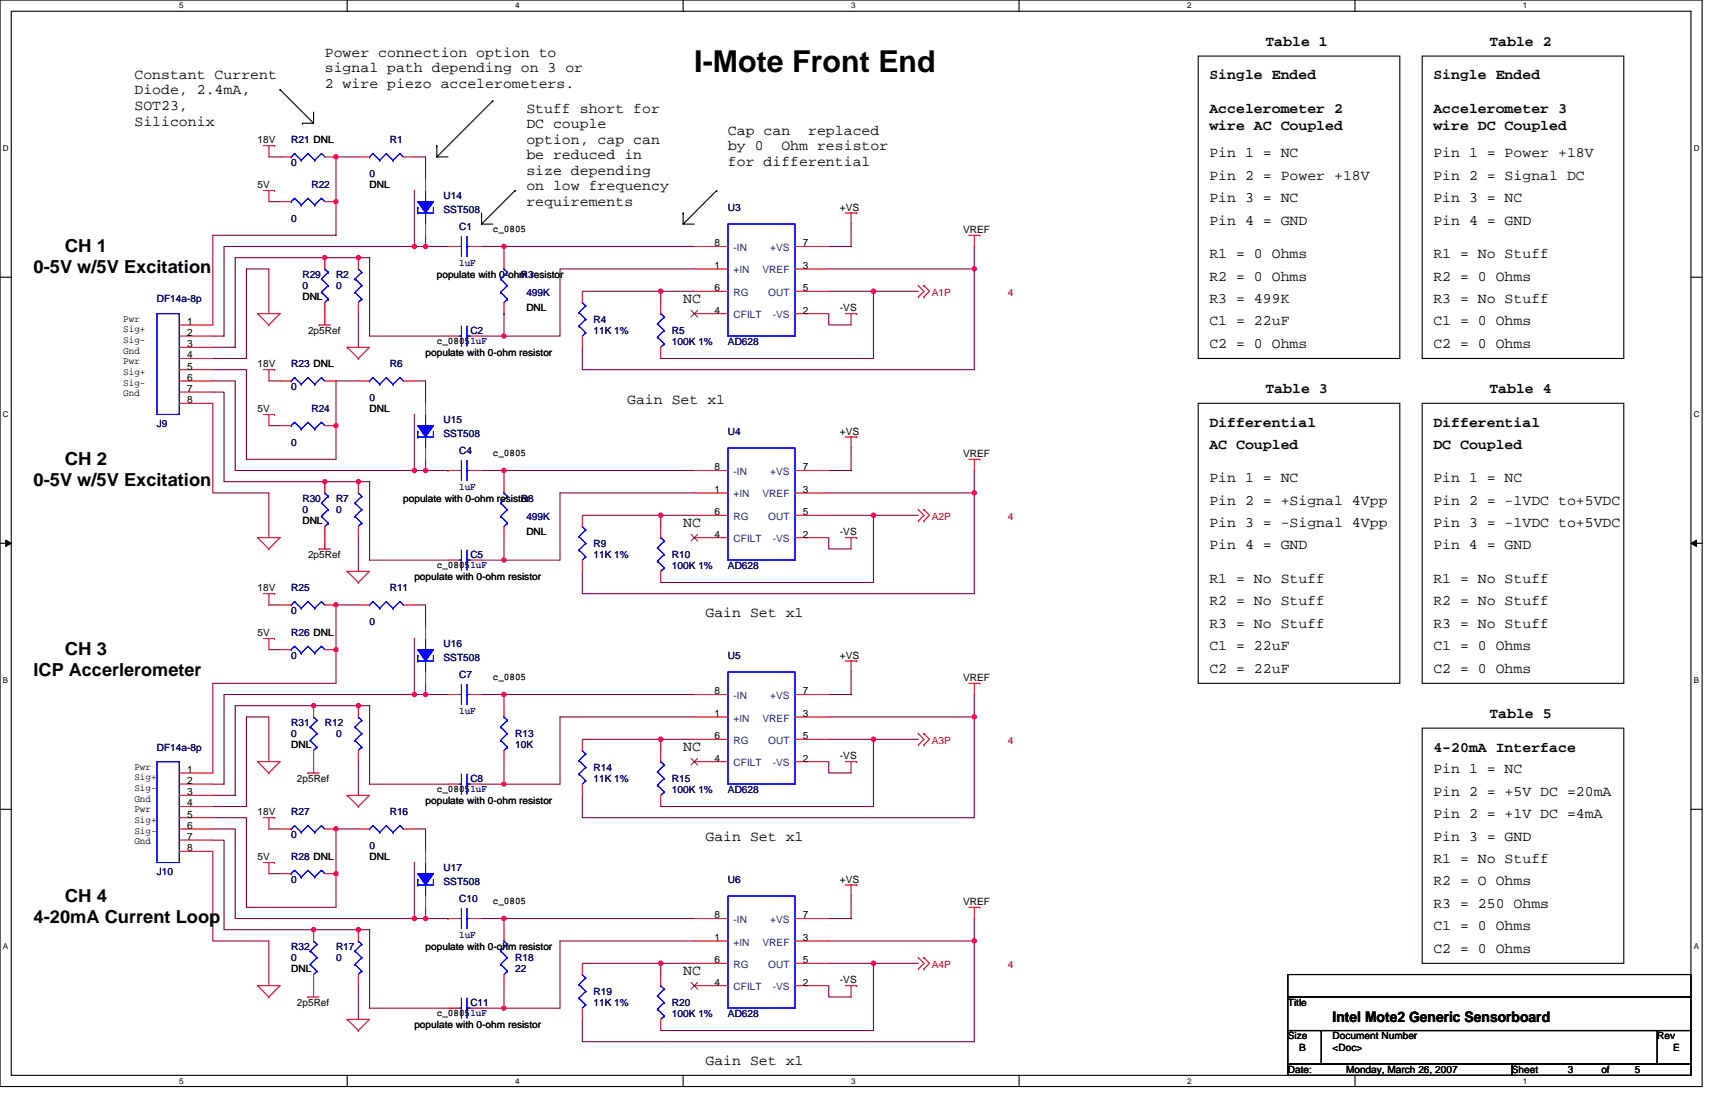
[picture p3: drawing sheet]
<svg xmlns="http://www.w3.org/2000/svg" width="432mm" height="279mm" viewBox="0 0 432 279" stroke-linecap="round" stroke-linejoin="round" font-family="sans-serif">
<path d="M0 0h428.6v273.5h-428.6zM2.8 2.8h422.9v267.9h-422.9z" fill="none" stroke="#000" stroke-width=".28"/>
<g fill="#fff">
<path d="M45.1 .3h1.1v2.3h-1.1z"/>
<path d="M45.1 271h1.1v2.2h-1.1z"/>
</g>
<path d="M87.4 0v2.8M87.4 270.7v2.8" fill="none" stroke="#000" stroke-width=".28"/>
<g fill="#fff">
<path d="M129.7 .3h1.1v2.3h-1.1z"/>
<path d="M129.7 271h1.1v2.2h-1.1z"/>
</g>
<path d="M172 0v2.8M172 270.7v2.8" fill="none" stroke="#000" stroke-width=".28"/>
<g fill="#fff">
<path d="M214.3 .3h1.1v2.3h-1.1z"/>
<path d="M214.3 271h1.1v2.2h-1.1z"/>
</g>
<path d="M256.6 0v2.8M256.6 270.7v2.8" fill="none" stroke="#000" stroke-width=".28"/>
<g fill="#fff">
<path d="M298.9 .3h1.1v2.3h-1.1z"/>
<path d="M298.9 271h1.1v2.2h-1.1z"/>
</g>
<path d="M341.2 0v2.8M341.2 270.7v2.8" fill="none" stroke="#000" stroke-width=".28"/>
<g fill="#fff">
<path d="M383.5 .3h1.1v2.3h-1.1z"/>
<path d="M383.5 271h1.1v2.2h-1.1z"/>
<path d="M.7 36.3h1.5v2.3h-1.5z"/>
<path d="M426.5 36.3h1.4v2.3h-1.4z"/>
<path d="M.7 103.3h1.5v2.2h-1.5z"/>
<path d="M426.5 103.3h1.4v2.2h-1.4z"/>
</g>
<path d="M0 69.8h2.8M425.7 69.8h2.9" fill="none" stroke="#000" stroke-width=".28"/>
<g fill="#fff">
<path d="M.7 170.2h1.4v2.3h-1.4z"/>
<path d="M426.5 170.2h1.3v2.3h-1.3z"/>
</g>
<path d="M0 136.8h2.8M425.7 136.8h2.9" fill="none" stroke="#000" stroke-width=".28"/>
<path d="M1.4 135.9l1.4 .9-1.4 .8zM425.7 136.8l1.4-.9v1.7z" fill="#000" stroke="#000" stroke-width=".25"/>
<g fill="#fff">
<path d="M.7 237.2h1.4v2.2h-1.4z"/>
<path d="M426.4 237.2h1.4v2.2h-1.4z"/>
</g>
<g fill="none" stroke="#000" stroke-width=".28">
<path d="M301.7 14.1h50.7v76.1h-50.7zM358.1 14.1h50.7v76.1h-50.7zM70.5 22.6h.1M70.5 22.6l8.5 8.4M76.1 31h.1M76.1 31h2.9M79 28.2v2.8M110 39.5h2.8M110 36.7h.1M110 36.7v2.8M124.1 25.4h.1M124.1 25.4l-14.1 14.1"/>
<path d="M121.2 56.4h2.9M121.2 53.6v2.8M129.7 47.9h.1M129.7 47.9l-8.5 8.5M172 56.4h2.8M172 53.6h.1M172 53.6v2.8M180.5 47.9h.1M180.5 47.9l-8.5 8.5M301.7 101.5h50.7v70.5h-50.7zM358.1 101.5h50.7v70.5h-50.7zM358.1 183.3h50.7v59.2h-50.7z"/>
<path d="M0 203.7h2.8M425.7 203.7h2.9M324.3 245.3h101.4v5.7h-101.4zM324.3 251h101.4v8.4h-101.4zM324.3 259.4h8.4v8.5h-8.4zM332.7 259.4h84.6v8.5h-84.6zM417.3 259.4h8.4v8.5h-8.4zM324.3 267.9h56.3v2.8h-56.3zM380.6 267.9h45.1v2.8h-45.1z"/>
</g>
<g fill="none" stroke="#800040" stroke-width=".28">
<path d="M67.7 39.5h2.8M84.6 39.5h.1M84.6 39.5v11.3M84.6 39.5h5.6M104.3 39.5h2.8v5.6M67.7 50.8h2.8M84.6 50.8v8.4h-31v22.6M84.6 50.8h.1M104.3 47.9v14.1M107.1 59.2v2.8M214.3 56.4v5.6h-5.6M67.7 79v-11.3h-5.7v22.5h-8.4"/>
<path d="M81.8 64.9h.1M90.2 64.9h2.8v19.7h19.8M90.2 79v8.4M90.2 64.9h-31v22.5h-5.6M90.2 64.9h.1M104.3 62h-47.9v22.6h-2.8M104.3 62h.1M104.3 62h2.8M107.1 62h5.7M107.1 62h.1M121.2 62h5.7M126.9 62h.1"/>
<path d="M126.9 79h.1M126.9 62h47.9M126.9 62v2.9M126.9 79v5.6M146.6 73.3h19.8M166.4 73.3h.1M166.4 73.3v2.8M166.4 73.3h8.4M174.8 67.7h-33.8v16.9h-19.8M208.7 79v2.8h5.6M208.7 73.3h11.2M208.7 67.7h36.6"/>
<path d="M219.9 73.3h.1M219.9 73.3v16.9h-53.5M219.9 73.3h11.3M245.3 67.7h.1M245.3 67.7v25.3h-98.7v-5.6M245.3 62v5.7M53.6 93h8.4v22.6h22.6v-8.5M53.6 95.9h5.6v22.5h45.1M53.6 98.7h2.8v22.5h33.8M67.7 95.9h2.8M90.2 95.9h-5.6v11.2M104.3 95.9h2.8v5.6"/>
<path d="M53.6 101.5v22.6h14.1v11.2M67.7 107.1h2.8M84.6 107.1h.1M104.3 118.4h.1M104.3 118.4h2.8M104.3 104.3v14.1M107.1 115.6v2.8h5.7M112.8 118.4h.1M121.2 118.4h5.7M126.9 118.4h.1M126.9 118.4v2.8M126.9 118.4h47.9"/>
<path d="M214.3 112.8v5.6h-5.6M245.3 118.4v5.7M81.8 121.2h.1M90.2 121.2h2.8v19.8h19.8M90.2 135.3v8.5M90.2 121.2h.1M126.9 135.3v5.7M146.6 129.7h19.8M166.4 129.7h.1M166.4 129.7h8.4M166.4 129.7v2.8M174.8 124.1h-33.8v16.9h-14.1"/>
<path d="M208.7 124.1h36.6M208.7 135.3v2.9h5.6M208.7 129.7h11.2M219.9 129.7v16.9h-53.5M219.9 129.7h11.3M219.9 129.7h.1M245.3 124.1h.1M245.3 124.1v25.3h-98.7v-5.6M67.7 152.3h2.8M90.2 152.3h-5.6v11.2M104.3 152.3h2.8v5.6M121.2 141h5.7"/>
<path d="M126.9 141h.1M67.7 163.5h2.8M79 177.6h.1M84.6 163.5h.1M84.6 163.5v8.5h-31v22.6M90.2 177.6h2.8v19.8h19.8M90.2 177.6h-31v22.6h-5.6M90.2 177.6h.1M104.3 174.8h-47.9v22.6h-2.8M104.3 174.8h.1M104.3 174.8h2.8M104.3 160.7v14.1"/>
<path d="M107.1 172v2.8M107.1 174.8h5.7M107.1 174.8h.1M121.2 174.8h5.7M126.9 174.8h.1M126.9 174.8h47.9M126.9 174.8v2.8M214.3 169.2v5.6h-5.6M245.3 174.8v5.7M67.7 191.7v-11.2h-5.7v22.5h-8.4M90.2 191.7v8.5M121.2 197.4h5.7"/>
<path d="M126.9 197.4h.1M126.9 191.7v5.7M146.6 186.1h19.8M166.4 186.1h.1M166.4 186.1v2.8M166.4 186.1h8.4M174.8 180.5h-33.8v16.9h-14.1M208.7 180.5h36.6M208.7 191.7v2.9h5.6M208.7 186.1h11.2M219.9 186.1v16.9h-53.5M219.9 186.1h.1"/>
<path d="M219.9 186.1h11.3M245.3 180.5v25.3h-98.7v-5.6M245.3 180.5h.1M53.6 205.8h8.4v22.6h22.6v-8.5M53.6 214.3v22.6h14.1v11.2M53.6 208.7h5.6v22.5h45.1M53.6 211.5h2.8v22.5h22.6M67.7 208.7h2.8M67.7 219.9h2.8M84.6 219.9h.1M90.2 208.7h-5.6v11.2M104.3 208.7h2.8v5.6"/>
<path d="M104.3 217.1v14.1M79 234h.1M79 234h14M93 234v19.8h19.8M93 234h.1M104.3 231.2h.1M104.3 231.2h2.8M107.1 228.4v2.8M107.1 231.2h5.7M112.8 231.2h.1M121.2 231.2h5.7M126.9 231.2h.1"/>
<path d="M126.9 231.2h47.9M126.9 231.2v2.8M174.8 236.9h-33.8v16.9h-14.1M208.7 236.9h36.6M214.3 225.6v5.6h-5.6M245.3 236.9h.1M245.3 236.9v25.3h-98.7v-5.6M245.3 231.2v5.7M90.2 248.1v8.5M121.2 253.8h5.7M126.9 253.8h.1M126.9 248.1v5.7"/>
<path d="M146.6 242.5h19.8M166.4 242.5h.1M166.4 242.5v2.8M166.4 242.5h8.4M208.7 248.1v2.9h5.6M208.7 242.5h11.2M219.9 242.5v16.9h-53.5M219.9 242.5h.1M219.9 242.5h11.3"/>
</g>
<g fill="#f0f" stroke="#f0f" stroke-width=".28">
<circle cx="126.9" cy="62" r=".55"/>
<circle cx="84.6" cy="50.8" r=".55"/>
<circle cx="166.3" cy="73.3" r=".56"/>
<circle cx="219.9" cy="73.3" r=".56"/>
<circle cx="245.3" cy="67.7" r=".55"/>
<circle cx="126.9" cy="84.6" r=".55"/>
<circle cx="166.3" cy="129.7" r=".56"/>
<circle cx="245.3" cy="124.1" r=".55"/>
<circle cx="84.6" cy="107.1" r=".55"/>
<circle cx="219.9" cy="129.7" r=".56"/>
<circle cx="166.3" cy="186.1" r=".56"/>
<circle cx="84.6" cy="152.2" r=".55"/>
<circle cx="84.6" cy="163.5" r=".55"/>
<circle cx="126.9" cy="174.8" r=".55"/>
<circle cx="219.9" cy="186.1" r=".56"/>
<circle cx="166.3" cy="242.5" r=".56"/>
<circle cx="84.6" cy="208.6" r=".55"/>
<circle cx="84.6" cy="219.9" r=".55"/>
<circle cx="245.3" cy="236.8" r=".55"/>
<circle cx="126.9" cy="231.2" r=".55"/>
<circle cx="219.9" cy="242.5" r=".56"/>
<circle cx="84.6" cy="39.5" r=".55"/>
<circle cx="245.3" cy="180.4" r=".55"/>
<circle cx="107.1" cy="118.4" r=".55"/>
<circle cx="126.9" cy="118.4" r=".55"/>
<circle cx="126.9" cy="141" r=".55"/>
<circle cx="126.9" cy="197.4" r=".55"/>
<circle cx="126.9" cy="253.7" r=".55"/>
<circle cx="107.1" cy="231.2" r=".55"/>
<circle cx="104.3" cy="62" r=".55"/>
<circle cx="107.1" cy="62" r=".55"/>
<circle cx="104.3" cy="118.4" r=".55"/>
<circle cx="104.3" cy="174.8" r=".55"/>
<circle cx="107.1" cy="174.8" r=".55"/>
<circle cx="104.3" cy="231.2" r=".55"/>
<circle cx="90.2" cy="234" r=".55"/>
<circle cx="81.8" cy="64.9" r=".55"/>
<circle cx="78.9" cy="177.6" r=".55"/>
<circle cx="78.9" cy="234" r=".55"/>
<circle cx="90.2" cy="64.9" r=".55"/>
<circle cx="90.2" cy="121.2" r=".55"/>
<circle cx="90.2" cy="177.6" r=".55"/>
<circle cx="81.8" cy="121.2" r=".55"/>
</g>
<g fill="none" stroke="#f00" stroke-width=".28">
<path d="M66.3 36.7h2.8M67.7 36.7v2.8M69.1 36.7h.1M70.5 39.5h2.8M81.8 39.5h2.8M90.2 39.5h2.8M101.5 39.5h2.8M66.3 47.9h2.8M67.7 47.9v2.9M69.1 47.9h.1M70.5 50.8h2.8M81.8 50.8h2.8"/>
<path d="M104.3 47.9h.1M107.1 45.1v2.8M107.1 56.4v2.8M212.9 53.6h2.8M214.3 53.6v2.8M215.7 53.6h.1M243.9 59.2h2.8M245.3 59.2v2.8M246.7 59.2h.1M64.9 79h5.6l-2.8 2.8M64.9 79h.1M64.9 79l2.8 2.8"/>
<path d="M81.8 76.1v5.7M81.8 64.9v2.8M90.2 64.9v2.8M90.2 76.1v2.9M112.8 62h2.8M118.4 62h2.8M126.9 64.9v2.8M126.9 76.1v2.9M146.6 73.3v2.8M166.4 76.1v2.9M174.8 79h8.5M174.8 62h8.5"/>
<path d="M174.8 73.3h8.5M174.8 67.7h8.5M200.2 79h8.5M200.2 62h8.5M200.2 73.3h8.5M200.2 67.7h8.5M212.9 79h2.8M214.3 79v2.8M215.7 79h.1M231.2 74.7h.1M231.2 71.9h.1M231.2 71.9l1.4 1.4-1.4 1.4"/>
<path d="M232.6 74.7h.1M232.6 71.9h.1M232.6 71.9l1.4 1.4-1.4 1.4M45.1 93h8.5M45.1 81.8h8.5M45.1 95.9h8.5M45.1 84.6h8.5M45.1 87.4h8.5M45.1 90.2h8.5M45.1 98.7h8.5M66.3 93h2.8M67.7 81.8h.1"/>
<path d="M67.7 93v2.9M69.1 93h.1M70.5 95.9h2.8M80.4 81.8h.1M80.4 81.8h2.8M81.8 95.9h2.8M87.4 87.4h5.6l-2.8 2.8M87.4 87.4h.1M87.4 87.4l2.8 2.8M90.2 90.2h.1M90.2 95.9h2.8M101.5 95.9h2.8"/>
<path d="M112.8 84.6h2.8M118.4 84.6h2.8M146.6 84.6v2.8M166.4 87.4v2.8M45.1 101.5h8.5M66.3 104.3h2.8M67.7 104.3v2.8M69.1 104.3h.1M70.5 107.1h2.8M81.8 107.1h2.8M104.3 104.3h.1M107.1 101.5v2.8"/>
<path d="M107.1 112.8v2.8M112.8 118.4h2.8M118.4 118.4h2.8M174.8 118.4h8.5M200.2 118.4h8.5M212.9 110h2.8M214.3 110v2.8M215.7 110h.1M243.9 115.6h2.8M245.3 115.6v2.8M246.7 115.6h.1M64.9 135.3h5.6l-2.8 2.9"/>
<path d="M64.9 135.3h.1M64.9 135.3l2.8 2.9M67.7 138.2h.1M80.4 138.2h.1M80.4 138.2h2.8M81.8 132.5v5.7M81.8 121.2v2.9M90.2 121.2v2.9M90.2 132.5v2.8M126.9 121.2v2.9M126.9 132.5v2.8M146.6 129.7v2.8"/>
<path d="M166.4 132.5v2.8M174.8 135.3h8.5M174.8 129.7h8.5M174.8 124.1h8.5M200.2 135.3h8.5M200.2 129.7h8.5M200.2 124.1h8.5M212.9 135.3h2.8M214.3 135.3v2.9M215.7 135.3h.1M231.2 131.1h.1M231.2 128.3h.1"/>
<path d="M231.2 128.3l1.4 1.4-1.4 1.4M232.6 131.1h.1M232.6 128.3h.1M232.6 128.3l1.4 1.4-1.4 1.4M66.3 149.4h2.8M67.7 149.4v2.9M69.1 149.4h.1M70.5 152.3h2.8M81.8 152.3h2.8M87.4 143.8h5.6l-2.8 2.8M87.4 143.8h.1M87.4 143.8l2.8 2.8"/>
<path d="M90.2 146.6h.1M90.2 152.3h2.8M101.5 152.3h2.8M107.1 157.9v2.8M112.8 141h2.8M118.4 141h2.8M146.6 141v2.8M166.4 143.8v2.8M66.3 160.7h2.8M67.7 160.7v2.8M69.1 160.7h.1M70.5 163.5h2.8"/>
<path d="M79 177.6v2.9M81.8 163.5h2.8M90.2 177.6v2.9M104.3 160.7h.1M107.1 169.2v2.8M112.8 174.8h2.8M118.4 174.8h2.8M126.9 177.6v2.9M174.8 174.8h8.5M200.2 174.8h8.5M212.9 166.4h2.8M214.3 166.4v2.8"/>
<path d="M215.7 166.4h.1M243.9 172h2.8M245.3 172v2.8M246.7 172h.1M45.1 194.6h8.5M45.1 197.4h8.5M64.9 191.7h5.6l-2.8 2.9M64.9 191.7h.1M64.9 191.7l2.8 2.9M67.7 194.6h.1M77.6 194.6h.1M77.6 194.6h2.8"/>
<path d="M79 188.9v5.7M90.2 188.9v2.8M112.8 197.4h2.8M118.4 197.4h2.8M126.9 188.9v2.8M146.6 186.1v2.8M146.6 197.4v2.8M166.4 188.9v2.8M174.8 191.7h8.5M174.8 186.1h8.5M174.8 180.5h8.5M200.2 191.7h8.5"/>
<path d="M200.2 186.1h8.5M200.2 180.5h8.5M212.9 191.7h2.8M214.3 191.7v2.9M215.7 191.7h.1M231.2 187.5h.1M231.2 184.7h.1M231.2 184.7l1.4 1.4-1.4 1.4M232.6 187.5h.1M232.6 184.7h.1M232.6 184.7l1.4 1.4-1.4 1.4M45.1 205.8h8.5"/>
<path d="M45.1 200.2h8.5M45.1 203h8.5M45.1 208.7h8.5M45.1 211.5h8.5M45.1 214.3h8.5M66.3 205.8h2.8M66.3 217.1h2.8M67.7 205.8v2.9M67.7 217.1v2.8M69.1 205.8h.1M69.1 217.1h.1M70.5 208.7h2.8"/>
<path d="M70.5 219.9h2.8M81.8 208.7h2.8M81.8 219.9h2.8M87.4 200.2h5.6l-2.8 2.8M87.4 200.2h.1M87.4 200.2l2.8 2.8M90.2 203h.1M90.2 208.7h2.8M101.5 208.7h2.8M104.3 217.1h.1M107.1 214.3v2.8M166.4 200.2v2.8"/>
<path d="M79 234v2.9M90.2 234v2.9M107.1 225.6v2.8M112.8 231.2h2.8M118.4 231.2h2.8M126.9 234v2.9M174.8 231.2h8.5M174.8 236.9h8.5M200.2 231.2h8.5M200.2 236.9h8.5M212.9 222.8h2.8M214.3 222.8v2.8"/>
<path d="M215.7 222.8h.1M243.9 228.4h2.8M245.3 228.4v2.8M246.7 228.4h.1M64.9 248.1h5.6l-2.8 2.9M64.9 248.1h.1M64.9 248.1l2.8 2.9M67.7 251h.1M77.6 251h.1M77.6 251h2.8M79 245.3v5.7M87.4 256.6h5.6l-2.8 2.8"/>
<path d="M87.4 256.6h.1M87.4 256.6l2.8 2.8M90.2 259.4h.1M90.2 245.3v2.8M112.8 253.8h2.8M118.4 253.8h2.8M126.9 245.3v2.8M146.6 242.5v2.8M146.6 253.8v2.8M166.4 245.3v2.8M166.4 256.6v2.8M174.8 248.1h8.5"/>
<path d="M174.8 242.5h8.5M200.2 248.1h8.5M200.2 242.5h8.5M212.9 248.1h2.8M214.3 248.1v2.9M215.7 248.1h.1M231.2 243.9h.1M231.2 241.1h.1M231.2 241.1l1.4 1.4-1.4 1.4M232.6 243.9h.1M232.6 241.1h.1M232.6 241.1l1.4 1.4-1.4 1.4"/>
</g>
<g fill="none" stroke="#00f" stroke-width=".28">
<path d="M73.3 39.5h.1M74.2 38.7h.1M74.2 38.7l1.7 1.6M74.2 38.7l-.9 .8M77.6 38.7h.1M77.6 38.7l1.6 1.6M77.6 38.7l-1.7 1.6M80.9 38.7h.1M80.9 38.7l.9 .8M80.9 38.7l-1.7 1.6M93 39.5h.1M93.9 38.7h.1"/>
<path d="M93.9 38.7l1.7 1.6M93.9 38.7l-.9 .8M97.3 38.7h.1M97.3 38.7l1.7 1.6M97.3 38.7l-1.7 1.6M100.7 38.7h.1M100.7 38.7l.8 .8M100.7 38.7l-1.7 1.6M73.3 50.8h.1M74.2 49.9h.1M74.2 49.9l1.7 1.7M74.2 49.9l-.9 .9"/>
<path d="M75.9 40.3h.1M75.9 51.6h.1M77.6 49.9h.1M77.6 49.9l1.6 1.7M77.6 49.9l-1.7 1.7M79.2 40.3h.1M79.2 51.6h.1M80.9 49.9h.1M80.9 49.9l.9 .9M80.9 49.9l-1.7 1.7M95.6 40.3h.1M99 40.3h.1"/>
<path d="M105.2 53.6h.1M105.2 52.2h.1M105.2 52.2v1.4M107.1 47.9v2.9M107.1 53.6v2.8M109.1 52.2v1.4h-3.9M116.2 59.5v5.1M117.6 59.5v5.1M183.3 56.4h16.9v28.2h-16.9zM39.5 79h5.6v25.3h-5.6zM80.9 73.6h.1M80.9 70.2h.1"/>
<path d="M80.9 73.6l1.7 1.7M80.9 70.2l1.7 1.7M81.8 67.7h.1M81.8 67.7l.8 .8M82.6 75.3h.1M82.6 71.9h.1M82.6 68.5h.1M82.6 75.3l-.8 .8M82.6 71.9l-1.7 1.7M82.6 68.5l-1.7 1.7M89.4 73.6h.1M89.4 70.2h.1"/>
<path d="M89.4 73.6l1.7 1.7M89.4 70.2l1.7 1.7M90.2 67.7h.1M90.2 67.7l.9 .8M91.1 75.3h.1M91.1 71.9h.1M91.1 68.5h.1M91.1 75.3l-.9 .8M91.1 71.9l-1.7 1.7M91.1 68.5l-1.7 1.7M115.6 62h.6M117.6 62h.1"/>
<path d="M117.6 62h.8M126 73.6h.1M126 70.2h.1M126 73.6l1.7 1.7M126 70.2l1.7 1.7M126.9 67.7h.1M126.9 67.7l.8 .8M127.7 75.3h.1M127.7 71.9h.1M127.7 68.5h.1M127.7 75.3l-.8 .8M127.7 71.9l-1.7 1.7"/>
<path d="M127.7 68.5l-1.7 1.7M145.8 78.7h.1M145.8 78.7l1.7 1.7M146.6 76.1h.1M146.6 76.1l.9 .9M147.5 77h.1M147.5 77l-1.7 1.7M166.4 79h.1M166.4 79l.8 .8M167.2 79.8h.1M167.2 79.8l-1.7 1.7M73.3 95.9h.1"/>
<path d="M74.2 95h.1M74.2 95l1.7 1.7M74.2 95l-.9 .9M75.9 96.7h.1M77.6 95h.1M77.6 95l1.6 1.7M77.6 95l-1.7 1.7M79.2 96.7h.1M80.9 95h.1M80.9 95l.9 .9M80.9 95l-1.7 1.7M93 95.9h.1"/>
<path d="M93.9 95h.1M93.9 95l1.7 1.7M93.9 95l-.9 .9M95.6 96.7h.1M97.3 95h.1M97.3 95l1.7 1.7M97.3 95l-1.7 1.7M99 96.7h.1M100.7 95h.1M100.7 95l.8 .9M100.7 95l-1.7 1.7M115.6 84.6h.6"/>
<path d="M116.2 82.1v5M117.6 82.1v5M117.6 84.6h.1M117.6 84.6h.8M145.8 82.1h.1M145.8 82.1l1.7 1.7M147.5 83.8h.1M147.5 80.4h.1M147.5 83.8l-.9 .8M147.5 80.4l-1.7 1.7M165.5 84.9h.1M165.5 81.5h.1"/>
<path d="M165.5 84.9l1.7 1.7M165.5 81.5l1.7 1.7M167.2 86.6h.1M167.2 83.2h.1M167.2 86.6l-.8 .8M167.2 83.2l-1.7 1.7M73.3 107.1h.1M74.2 106.3h.1M74.2 106.3l1.7 1.7M74.2 106.3l-.9 .8M75.9 108h.1M77.6 106.3h.1"/>
<path d="M77.6 106.3l1.6 1.7M77.6 106.3l-1.7 1.7M79.2 108h.1M80.9 106.3h.1M80.9 106.3l.9 .8M80.9 106.3l-1.7 1.7M105.2 110h.1M105.2 108.6h.1M105.2 108.6v1.4M107.1 104.3v2.8M107.1 110v2.8M109.1 108.6v1.4h-3.9"/>
<path d="M115.6 118.4h.6M116.2 115.9v5.1M117.6 115.9v5.1M117.6 118.4h.1M117.6 118.4h.8M183.3 112.8h16.9v28.2h-16.9zM80.9 130h.1M80.9 126.6h.1M80.9 130l1.7 1.7M80.9 126.6l1.7 1.7M81.8 124.1h.1M81.8 124.1l.8 .8"/>
<path d="M82.6 131.7h.1M82.6 128.3h.1M82.6 124.9h.1M82.6 131.7l-.8 .8M82.6 128.3l-1.7 1.7M82.6 124.9l-1.7 1.7M89.4 130h.1M89.4 126.6h.1M89.4 130l1.7 1.7M89.4 126.6l1.7 1.7M90.2 124.1h.1M90.2 124.1l.9 .8"/>
<path d="M91.1 131.7h.1M91.1 128.3h.1M91.1 124.9h.1M91.1 131.7l-.9 .8M91.1 128.3l-1.7 1.7M91.1 124.9l-1.7 1.7M116.2 138.5v5M117.6 138.5v5M126 130h.1M126 126.6h.1M126 130l1.7 1.7M126 126.6l1.7 1.7"/>
<path d="M126.9 124.1h.1M126.9 124.1l.8 .8M127.7 131.7h.1M127.7 128.3h.1M127.7 124.9h.1M127.7 131.7l-.8 .8M127.7 128.3l-1.7 1.7M127.7 124.9l-1.7 1.7M145.8 138.5h.1M145.8 135.1h.1M145.8 138.5l1.7 1.6M145.8 135.1l1.7 1.7"/>
<path d="M146.6 132.5h.1M146.6 132.5l.9 .9M147.5 136.8h.1M147.5 133.4h.1M147.5 136.8l-1.7 1.7M147.5 133.4l-1.7 1.7M165.5 137.9h.1M165.5 137.9l1.7 1.7M166.4 135.3h.1M166.4 135.3l.8 .9M167.2 139.6h.1M167.2 136.2h.1"/>
<path d="M167.2 139.6l-1.7 1.7M167.2 136.2l-1.7 1.7M73.3 152.3h.1M74.2 151.4h.1M74.2 151.4l1.7 1.7M74.2 151.4l-.9 .9M75.9 153.1h.1M77.6 151.4h.1M77.6 151.4l1.6 1.7M77.6 151.4l-1.7 1.7M79.2 153.1h.1M80.9 151.4h.1"/>
<path d="M80.9 151.4l.9 .9M80.9 151.4l-1.7 1.7M93 152.3h.1M93.9 151.4h.1M93.9 151.4l1.7 1.7M93.9 151.4l-.9 .9M95.6 153.1h.1M97.3 151.4h.1M97.3 151.4l1.7 1.7M97.3 151.4l-1.7 1.7M99 153.1h.1M100.7 151.4h.1"/>
<path d="M100.7 151.4l.8 .9M100.7 151.4l-1.7 1.7M115.6 141h.6M117.6 141h.1M117.6 141h.8M147.5 140.1h.1M147.5 140.1l-.9 .9M165.5 141.3h.1M165.5 141.3l1.7 1.7M167.2 143h.1M167.2 143l-.8 .8M73.3 163.5h.1"/>
<path d="M74.2 162.7h.1M74.2 162.7l1.7 1.7M74.2 162.7l-.9 .8M75.9 164.4h.1M77.6 162.7h.1M77.6 162.7l1.6 1.7M77.6 162.7l-1.7 1.7M79.2 164.4h.1M80.9 162.7h.1M80.9 162.7l.9 .8M80.9 162.7l-1.7 1.7M105.2 166.4h.1"/>
<path d="M105.2 165h.1M105.2 165v1.4M107.1 160.7v2.8M107.1 166.4v2.8M109.1 165v1.4h-3.9M115.6 174.8h.6M116.2 172.3v5.1M117.6 172.3v5.1M117.6 174.8h.1M117.6 174.8h.8M183.3 169.2h16.9v28.2h-16.9zM39.5 191.7h5.6v25.4h-5.6z"/>
<path d="M78.1 186.4h.1M78.1 183h.1M78.1 186.4l1.7 1.7M78.1 183l1.7 1.7M79 180.5h.1M79 180.5l.8 .8M79.8 188.1h.1M79.8 184.7h.1M79.8 181.3h.1M79.8 188.1l-.8 .8M79.8 184.7l-1.7 1.7M79.8 181.3l-1.7 1.7"/>
<path d="M89.4 186.4h.1M89.4 183h.1M89.4 186.4l1.7 1.7M89.4 183l1.7 1.7M90.2 180.5h.1M90.2 180.5l.9 .8M91.1 188.1h.1M91.1 184.7h.1M91.1 181.3h.1M91.1 188.1l-.9 .8M91.1 184.7l-1.7 1.7M91.1 181.3l-1.7 1.7"/>
<path d="M115.6 197.4h.6M116.2 194.8v5.1M117.6 194.8v5.1M117.6 197.4h.1M117.6 197.4h.8M126 186.4h.1M126 183h.1M126 186.4l1.7 1.7M126 183l1.7 1.7M126.9 180.5h.1M126.9 180.5l.8 .8M127.7 188.1h.1"/>
<path d="M127.7 184.7h.1M127.7 181.3h.1M127.7 188.1l-.8 .8M127.7 184.7l-1.7 1.7M127.7 181.3l-1.7 1.7M145.8 194.8h.1M145.8 191.5h.1M145.8 194.8l1.7 1.7M145.8 191.5l1.7 1.6M146.6 188.9h.1M146.6 188.9l.9 .9M147.5 196.5h.1"/>
<path d="M147.5 193.1h.1M147.5 189.8h.1M147.5 196.5l-.9 .9M147.5 193.1l-1.7 1.7M147.5 189.8l-1.7 1.7M165.5 197.7h.1M165.5 194.3h.1M165.5 197.7l1.7 1.6M165.5 194.3l1.7 1.7M166.4 191.7h.1M166.4 191.7l.8 .9M167.2 199.3h.1"/>
<path d="M167.2 196h.1M167.2 192.6h.1M167.2 199.3l-.8 .9M167.2 196l-1.7 1.7M167.2 192.6l-1.7 1.7M73.3 208.7h.1M73.3 219.9h.1M74.2 207.8h.1M74.2 219.1h.1M74.2 207.8l1.7 1.7M74.2 207.8l-.9 .9M74.2 219.1l1.7 1.7"/>
<path d="M74.2 219.1l-.9 .8M75.9 209.5h.1M77.6 207.8h.1M77.6 219.1h.1M77.6 207.8l1.6 1.7M77.6 207.8l-1.7 1.7M77.6 219.1l1.6 1.7M77.6 219.1l-1.7 1.7M79.2 209.5h.1M80.9 207.8h.1M80.9 219.1h.1M80.9 207.8l.9 .9"/>
<path d="M80.9 207.8l-1.7 1.7M80.9 219.1l.9 .8M80.9 219.1l-1.7 1.7M93 208.7h.1M93.9 207.8h.1M93.9 207.8l1.7 1.7M93.9 207.8l-.9 .9M95.6 209.5h.1M97.3 207.8h.1M97.3 207.8l1.7 1.7M97.3 207.8l-1.7 1.7M99 209.5h.1"/>
<path d="M100.7 207.8h.1M100.7 207.8l.8 .9M100.7 207.8l-1.7 1.7M107.1 217.1v2.8M75.9 220.8h.1M78.1 239.4h.1M78.1 239.4l1.7 1.7M79 236.9h.1M79 236.9l.8 .8M79.2 220.8h.1M79.8 237.7h.1M79.8 237.7l-1.7 1.7"/>
<path d="M89.4 239.4h.1M89.4 239.4l1.7 1.7M90.2 236.9h.1M90.2 236.9l.9 .8M91.1 237.7h.1M91.1 237.7l-1.7 1.7M105.2 222.8h.1M105.2 221.3h.1M105.2 221.3v1.5M107.1 222.8v2.8M109.1 221.3v1.5h-3.9M115.6 231.2h.6"/>
<path d="M116.2 228.7v5M117.6 228.7v5M117.6 231.2h.1M117.6 231.2h.8M126 239.4h.1M126 239.4l1.7 1.7M126.9 236.9h.1M126.9 236.9l.8 .8M127.7 237.7h.1M127.7 237.7l-1.7 1.7M183.3 225.6h16.9v28.2h-16.9zM78.1 242.8h.1"/>
<path d="M78.1 242.8l1.7 1.7M79.8 244.5h.1M79.8 241.1h.1M79.8 244.5l-.8 .8M79.8 241.1l-1.7 1.7M89.4 242.8h.1M89.4 242.8l1.7 1.7M91.1 244.5h.1M91.1 241.1h.1M91.1 244.5l-.9 .8M91.1 241.1l-1.7 1.7M115.6 253.8h.6"/>
<path d="M116.2 251.2v5.1M117.6 251.2v5.1M117.6 253.8h.1M117.6 253.8h.8M126 242.8h.1M126 242.8l1.7 1.7M127.7 244.5h.1M127.7 241.1h.1M127.7 244.5l-.8 .8M127.7 241.1l-1.7 1.7M145.8 251.2h.1M145.8 247.8h.1"/>
<path d="M145.8 251.2l1.7 1.7M145.8 247.8l1.7 1.7M146.6 245.3h.1M146.6 245.3l.9 .8M147.5 252.9h.1M147.5 249.5h.1M147.5 246.1h.1M147.5 252.9l-.9 .9M147.5 249.5l-1.7 1.7M147.5 246.1l-1.7 1.7M165.5 254h.1M165.5 250.7h.1"/>
<path d="M165.5 254l1.7 1.7M165.5 250.7l1.7 1.6M166.4 248.1h.1M166.4 248.1l.8 .9M167.2 255.7h.1M167.2 252.3h.1M167.2 249h.1M167.2 255.7l-.8 .9M167.2 252.3l-1.7 1.7M167.2 249l-1.7 1.7"/>
</g>
<g fill="#00f" stroke="#00f" stroke-width=".28">
<path d="M105.2 50.8h3.9l-2 2.8z" fill-rule="evenodd"/>
<path d="M105.2 50.8h3.9l-2 2.8z" fill-rule="evenodd"/>
<path d="M105.2 107.1h3.9l-2 2.9z" fill-rule="evenodd"/>
<path d="M105.2 107.1h3.9l-2 2.9z" fill-rule="evenodd"/>
<path d="M105.2 163.5h3.9l-2 2.9z" fill-rule="evenodd"/>
<path d="M105.2 163.5h3.9l-2 2.9z" fill-rule="evenodd"/>
<path d="M105.2 219.9h3.9l-2 2.9z" fill-rule="evenodd"/>
<path d="M105.2 219.9h3.9l-2 2.9z" fill-rule="evenodd"/>
</g>
<path d="M174 78.1l1.7 1.7M175.7 78.1l-1.8 1.7M174 134.5l1.7 1.7M175.7 134.5l-1.8 1.7M174 190.9l1.7 1.7M175.7 190.9l-1.8 1.7M174 247.3l1.7 1.7M175.7 247.3l-1.8 1.7" fill="none" stroke="#804000" stroke-width=".25"/>
<text font-size="7.6" x="174.8" y="18.2">I-Mote Front End</text>
<g font-size="4.5">
<text x="16.3" y="63.4">CH 1</text>
<text x="8.5" y="68.7">0-5V w/5V Excitation</text>
<text x="16.3" y="117">CH 2</text>
<text x="8.5" y="122.3">0-5V w/5V Excitation</text>
<text x="16.3" y="164.9">CH 3</text>
<text x="8.5" y="170.2">ICP Accerlerometer</text>
<text x="16.3" y="226.9">CH 4</text>
<text x="8.5" y="232.2">4-20mA Current Loop</text>
</g>
<g font-size="3.7">
<text x="318.6" y="11.5">Table 1</text>
<text x="375" y="11.5">Table 2</text>
<text x="81.8" y="14.2">Power connection option to</text>
<text x="33.8" y="19.9">Constant Current</text>
<text x="33.8" y="23.8">Diode, 2.4mA,</text>
<text x="81.8" y="18.1">signal path depending on 3 or</text>
<text x="81.8" y="22.1">2 wire piezo accelerometers.</text>
<text x="304.5" y="20">Single Ended</text>
<text x="360.9" y="20">Single Ended</text>
<text x="33.8" y="27.7">SOT23,</text>
<text x="132.5" y="28.3">Stuff short for</text>
<text x="304.5" y="28.5">Accelerometer 2</text>
<text x="360.9" y="28.5">Accelerometer 3</text>
<text x="33.8" y="31.6">Siliconix</text>
<text x="132.5" y="32.2">DC couple</text>
<text x="183.3" y="34">Cap can</text>
<text x="203.5" y="34">replaced</text>
<text x="304.5" y="32.6">wire AC Coupled</text>
<text x="360.9" y="32.6">wire DC Coupled</text>
<text x="132.5" y="36.2">option, cap can</text>
<text x="132.5" y="40.1">be reduced in</text>
<text x="183.3" y="37.9">by 0</text>
<text x="183.3" y="41.8">for differential</text>
<text x="196.7" y="37.9">Ohm resistor</text>
<text x="304.5" y="39.6">Pin 1 = NC</text>
<text x="360.9" y="39.6">Pin 1 = Power +18V</text>
<text x="132.5" y="44">size depending</text>
<text x="132.5" y="47.9">on low frequency</text>
<text x="304.5" y="45.2">Pin 2 = Power +18V</text>
<text x="360.9" y="45.2">Pin 2 = Signal DC</text>
<text x="132.5" y="51.8">requirements</text>
<text x="304.5" y="50.9">Pin 3 = NC</text>
<text x="360.9" y="50.9">Pin 3 = NC</text>
<text x="304.5" y="56.5">Pin 4 = GND</text>
<text x="360.9" y="56.5">Pin 4 = GND</text>
<text x="304.5" y="65">R1 = 0 Ohms</text>
<text x="360.9" y="65">R1 = No Stuff</text>
<text x="304.5" y="70.6">R2 = 0 Ohms</text>
<text x="360.9" y="70.6">R2 = 0 Ohms</text>
<text x="172" y="76.2">NC</text>
<text x="304.5" y="76.2">R3 = 499K</text>
<text x="360.9" y="76.2">R3 = No Stuff</text>
<text x="304.5" y="81.9">C1 = 22uF</text>
<text x="360.9" y="81.9">C1 = 0 Ohms</text>
<text x="304.5" y="87.5">C2 = 0 Ohms</text>
<text x="360.9" y="87.5">C2 = 0 Ohms</text>
<text x="157.9" y="101.6">Gain Set x1</text>
<text x="318.6" y="99">Table 3</text>
<text x="375" y="99">Table 4</text>
<text x="304.5" y="107.4">Differential</text>
<text x="360.9" y="107.4">Differential</text>
<text x="304.5" y="113.1">AC Coupled</text>
<text x="360.9" y="113.1">DC Coupled</text>
<text x="304.5" y="121.3">Pin 1 = NC</text>
<text x="360.9" y="121.3">Pin 1 = NC</text>
<text x="304.5" y="127">Pin 2 = +Signal 4Vpp</text>
<text x="360.9" y="127">Pin 2 = -1VDC to+5VDC</text>
<text x="172" y="132.6">NC</text>
<text x="304.5" y="132.6">Pin 3 = -Signal 4Vpp</text>
<text x="360.9" y="132.6">Pin 3 = -1VDC to+5VDC</text>
<text x="304.5" y="138.3">Pin 4 = GND</text>
<text x="360.9" y="138.3">Pin 4 = GND</text>
<text x="304.5" y="146.7">R1 = No Stuff</text>
<text x="360.9" y="146.7">R1 = No Stuff</text>
<text x="177.6" y="155.2">Gain Set x1</text>
<text x="304.5" y="152.4">R2 = No Stuff</text>
<text x="360.9" y="152.4">R2 = No Stuff</text>
<text x="304.5" y="158">R3 = No Stuff</text>
<text x="360.9" y="158">R3 = No Stuff</text>
<text x="304.5" y="163.6">C1 = 22uF</text>
<text x="360.9" y="163.6">C1 = 0 Ohms</text>
<text x="304.5" y="169.3">C2 = 22uF</text>
<text x="360.9" y="169.3">C2 = 0 Ohms</text>
<text x="375" y="180.7">Table 5</text>
<text x="172" y="189">NC</text>
<text x="360.9" y="189.2">4-20mA Interface</text>
<text x="360.9" y="194.6">Pin 1 = NC</text>
<text x="360.9" y="200.3">Pin 2 = +5V DC =20mA</text>
<text x="360.9" y="205.9">Pin 2 = +1V DC =4mA</text>
<text x="177.6" y="211.6">Gain Set x1</text>
<text x="360.9" y="211.6">Pin 3 = GND</text>
<text x="360.9" y="217.2">R1 = No Stuff</text>
<text x="360.9" y="222.8">R2 = O Ohms</text>
<text x="360.9" y="228.5">R3 = 250 Ohms</text>
<text x="360.9" y="234.1">C1 = 0 Ohms</text>
<text x="360.9" y="239.8">C2 = 0 Ohms</text>
<text x="172" y="245.4">NC</text>
<text x="335.5" y="257.2">Intel Mote2 Generic Sensorboard</text>
<text x="177.6" y="268">Gain Set x1</text>
</g>
<g font-size="2.5">
<text x="64.9" y="36.1">18V</text>
<text x="64.9" y="47.4">5V</text>
<text x="93" y="47.4">DNL</text>
<text x="211.5" y="53">+VS</text>
<text x="124.1" y="58.4">c_0805</text>
<text x="242.5" y="58.7">VREF</text>
<text x="179.9" y="62">8</text>
<text x="202.2" y="62">7</text>
<text x="110" y="69.9">populate with 0-ohm resistor</text>
<text x="179.9" y="67.7">1</text>
<text x="202.2" y="67.7">3</text>
<text x="76.1" y="75.6">DNL</text>
<text x="179.9" y="73.3">6</text>
<text x="202.2" y="73.3">5</text>
<text x="31" y="80.9">Pwr</text>
<text x="31" y="83.6">Sig+</text>
<text x="47.1" y="81.8">1</text>
<text x="132.5" y="78.4">DNL</text>
<text x="179.9" y="78.9">4</text>
<text x="202.2" y="78.9">2</text>
<text x="211.5" y="78.4">-VS</text>
<text x="31" y="86.3">Sig-</text>
<text x="31" y="89">Gnd</text>
<text x="47.1" y="84.6">2</text>
<text x="47.1" y="87.4">3</text>
<text x="77.6" y="84">2p5Ref</text>
<text x="107.1" y="89.7">populate with 0-ohm resistor</text>
<text x="110" y="86.6">c_08051uF</text>
<text x="31" y="91.7">Pwr</text>
<text x="31" y="94.4">Sig+</text>
<text x="47.1" y="90.2">4</text>
<text x="47.1" y="93">5</text>
<text x="47.1" y="95.9">6</text>
<text x="64.9" y="92.5">18V</text>
<text x="31" y="97.1">Sig-</text>
<text x="31" y="99.8">Gnd</text>
<text x="47.1" y="98.7">7</text>
<text x="47.1" y="101.5">8</text>
<text x="64.9" y="103.8">5V</text>
<text x="93" y="103.8">DNL</text>
<text x="211.5" y="109.4">+VS</text>
<text x="124.1" y="114.8">c_0805</text>
<text x="179.9" y="118.4">8</text>
<text x="202.2" y="118.4">7</text>
<text x="242.5" y="115">VREF</text>
<text x="179.9" y="124.1">1</text>
<text x="202.2" y="124.1">3</text>
<text x="76.1" y="132">DNL</text>
<text x="101.5" y="126.3">populate with 0-ohm resistor</text>
<text x="179.9" y="129.7">6</text>
<text x="202.2" y="129.7">5</text>
<text x="132.5" y="134.8">DNL</text>
<text x="179.9" y="135.3">4</text>
<text x="202.2" y="135.3">2</text>
<text x="211.5" y="134.8">-VS</text>
<text x="77.6" y="140.4">2p5Ref</text>
<text x="110" y="143">c_08051uF</text>
<text x="64.9" y="148.9">18V</text>
<text x="104.3" y="146">populate with 0-ohm resistor</text>
<text x="64.9" y="160.1">5V</text>
<text x="211.5" y="165.8">+VS</text>
<text x="124.1" y="171.2">c_0805</text>
<text x="242.5" y="171.4">VREF</text>
<text x="179.9" y="174.8">8</text>
<text x="202.2" y="174.8">7</text>
<text x="179.9" y="180.4">1</text>
<text x="202.2" y="180.4">3</text>
<text x="73.3" y="188.3">DNL</text>
<text x="179.9" y="186.1">6</text>
<text x="179.9" y="191.7">4</text>
<text x="202.2" y="186.1">5</text>
<text x="202.2" y="191.7">2</text>
<text x="211.5" y="191.2">-VS</text>
<text x="33.8" y="193.7">Pwr</text>
<text x="33.8" y="196.4">Sig+</text>
<text x="47.1" y="194.5">1</text>
<text x="47.1" y="197.4">2</text>
<text x="74.7" y="196.8">2p5Ref</text>
<text x="33.8" y="199.1">Sig-</text>
<text x="33.8" y="201.8">Gnd</text>
<text x="47.1" y="200.2">3</text>
<text x="47.1" y="203">4</text>
<text x="107.1" y="202.4">populate with 0-ohm resistor</text>
<text x="110" y="199.4">c_08051uF</text>
<text x="33.8" y="204.5">Pwr</text>
<text x="33.8" y="207.2">Sig+</text>
<text x="33.8" y="209.8">Sig-</text>
<text x="47.1" y="205.8">5</text>
<text x="47.1" y="208.6">6</text>
<text x="64.9" y="205.3">18V</text>
<text x="33.8" y="212.5">Gnd</text>
<text x="47.1" y="211.5">7</text>
<text x="47.1" y="214.3">8</text>
<text x="64.9" y="216.5">5V</text>
<text x="93" y="216.5">DNL</text>
<text x="124.1" y="227.6">c_0805</text>
<text x="211.5" y="222.2">+VS</text>
<text x="242.5" y="227.8">VREF</text>
<text x="179.9" y="231.2">8</text>
<text x="202.2" y="231.2">7</text>
<text x="107.1" y="239.1">populate with 0-ohm resistor</text>
<text x="179.9" y="236.8">1</text>
<text x="202.2" y="236.8">3</text>
<text x="73.3" y="244.7">DNL</text>
<text x="179.9" y="242.5">6</text>
<text x="202.2" y="242.5">5</text>
<text x="179.9" y="248.1">4</text>
<text x="202.2" y="248.1">2</text>
<text x="211.5" y="247.5">-VS</text>
<text x="74.7" y="253.2">2p5Ref</text>
<text x="110" y="255.8">c_08051uF</text>
<text x="324.3" y="253.2">Title</text>
<text x="104.3" y="258.8">populate with 0-ohm resistor</text>
<text x="324.3" y="261.6">Size</text>
<text x="335.5" y="261.6">Document Number</text>
<text x="417.3" y="261.6">Rev</text>
<text x="327.1" y="264.5">B</text>
<text x="335.5" y="264.5">&lt;Doc&gt;</text>
<text x="421.2" y="264.5">E</text>
<text x="324.3" y="270.1">Date:</text>
<text x="338.9" y="270.1">Monday, March 26, 2007</text>
<text x="380.6" y="270.1">Sheet</text>
<text x="394.7" y="270.1">3</text>
<text x="403.2" y="270.1">of</text>
<text x="411.6" y="270.1">5</text>
</g>
<g font-size="2.5" fill="#000080">
<text x="73.3" y="36.1">R21 DNL</text>
<text x="73.3" y="41.7">0</text>
<text x="98.1" y="36.1">R1</text>
<text x="78.4" y="47.4">R22</text>
<text x="93" y="44.6">0</text>
<text x="111.7" y="50.2">U14</text>
<text x="111.7" y="53.6">SST508</text>
<text x="183.3" y="53">U3</text>
<text x="73.3" y="55.8">0</text>
<text x="115.6" y="57.8">C1</text>
<text x="76.1" y="69.9">R29</text>
<text x="84.6" y="69.9">R2</text>
<text x="115.6" y="66.8">1uF</text>
<text x="131.1" y="69.9">R3</text>
<text x="39.5" y="76.1">DF14a-8p</text>
<text x="76.1" y="72.7">0</text>
<text x="84.6" y="72.7">0</text>
<text x="132.5" y="74.4">499K</text>
<text x="149.4" y="81.2">R4</text>
<text x="118.4" y="84">C2</text>
<text x="149.4" y="84">11K 1%</text>
<text x="169.2" y="84">R5</text>
<text x="169.2" y="86.8">100K 1%</text>
<text x="183.3" y="86.8">AD628</text>
<text x="73.3" y="92.5">R23 DNL</text>
<text x="98.1" y="92.5">R6</text>
<text x="73.3" y="98.1">0</text>
<text x="93" y="100.9">0</text>
<text x="39.5" y="107.4">J9</text>
<text x="78.4" y="103.8">R24</text>
<text x="111.7" y="106.6">U15</text>
<text x="73.3" y="112.2">0</text>
<text x="111.7" y="110">SST508</text>
<text x="183.3" y="109.4">U4</text>
<text x="115.6" y="114.2">C4</text>
<text x="115.6" y="123.2">1uF</text>
<text x="76.1" y="126.3">R30</text>
<text x="76.1" y="129.1">0</text>
<text x="84.6" y="126.3">R7</text>
<text x="84.6" y="129.1">0</text>
<text x="131.1" y="126.3">R8</text>
<text x="132.5" y="130.8">499K</text>
<text x="149.4" y="137.6">R9</text>
<text x="118.4" y="140.4">C5</text>
<text x="149.4" y="140.4">11K 1%</text>
<text x="169.2" y="140.4">R10</text>
<text x="169.2" y="143.2">100K 1%</text>
<text x="183.3" y="143.2">AD628</text>
<text x="73.3" y="148.9">R25</text>
<text x="98.1" y="148.9">R11</text>
<text x="73.3" y="154.5">0</text>
<text x="73.3" y="160.1">R26 DNL</text>
<text x="93" y="157.3">0</text>
<text x="73.3" y="165.8">0</text>
<text x="111.7" y="163">U16</text>
<text x="111.7" y="166.3">SST508</text>
<text x="183.3" y="165.8">U5</text>
<text x="115.6" y="170.6">C7</text>
<text x="115.6" y="179.6">1uF</text>
<text x="73.3" y="182.7">R31</text>
<text x="73.3" y="185.5">0</text>
<text x="81.8" y="182.7">R12</text>
<text x="84.6" y="185.5">0</text>
<text x="129.7" y="185.5">R13</text>
<text x="39.5" y="188.9">DF14a-8p</text>
<text x="129.7" y="188.3">10K</text>
<text x="118.4" y="196.8">C8</text>
<text x="149.4" y="194">R14</text>
<text x="149.4" y="196.8">11K 1%</text>
<text x="169.2" y="196.8">R15</text>
<text x="169.2" y="199.6">100K 1%</text>
<text x="183.3" y="199.6">AD628</text>
<text x="73.3" y="205.3">R27</text>
<text x="98.1" y="205.3">R16</text>
<text x="73.3" y="210.9">0</text>
<text x="93" y="213.7">0</text>
<text x="39.5" y="220.2">J10</text>
<text x="73.3" y="216.5">R28 DNL</text>
<text x="111.7" y="219.4">U17</text>
<text x="73.3" y="222.2">0</text>
<text x="111.7" y="222.7">SST508</text>
<text x="115.6" y="227">C10</text>
<text x="183.3" y="222.2">U6</text>
<text x="73.3" y="239.1">R32</text>
<text x="84.6" y="239.1">R17</text>
<text x="115.6" y="236">1uF</text>
<text x="73.3" y="241.9">0</text>
<text x="84.6" y="241.9">0</text>
<text x="129.7" y="241.9">R18</text>
<text x="129.7" y="244.7">22</text>
<text x="149.4" y="250.4">R19</text>
<text x="118.4" y="253.2">C11</text>
<text x="149.4" y="253.2">11K 1%</text>
<text x="169.2" y="253.2">R20</text>
<text x="169.2" y="256">100K 1%</text>
<text x="183.3" y="256">AD628</text>
</g>
<g font-size="2.5" fill="#004080">
<text x="184.7" y="63.2">-IN</text>
<text x="193.9" y="63.2">+VS</text>
<text x="184.7" y="68.8">+IN</text>
<text x="192" y="68.8">VREF</text>
<text x="184.7" y="74.5">RG</text>
<text x="193.4" y="74.5">OUT</text>
<text x="184.7" y="80.1">CFILT</text>
<text x="194.5" y="80.1">-VS</text>
<text x="184.7" y="119.6">-IN</text>
<text x="193.9" y="119.6">+VS</text>
<text x="184.7" y="125.2">+IN</text>
<text x="192" y="125.2">VREF</text>
<text x="184.7" y="130.9">RG</text>
<text x="193.4" y="130.9">OUT</text>
<text x="184.7" y="136.5">CFILT</text>
<text x="194.5" y="136.5">-VS</text>
<text x="184.7" y="176">-IN</text>
<text x="193.9" y="176">+VS</text>
<text x="184.7" y="181.6">+IN</text>
<text x="192" y="181.6">VREF</text>
<text x="184.7" y="187.2">RG</text>
<text x="193.4" y="187.2">OUT</text>
<text x="184.7" y="192.9">CFILT</text>
<text x="194.5" y="192.9">-VS</text>
<text x="184.7" y="232.3">-IN</text>
<text x="193.9" y="232.3">+VS</text>
<text x="184.7" y="238">+IN</text>
<text x="192" y="238">VREF</text>
<text x="184.7" y="243.6">RG</text>
<text x="193.4" y="243.6">OUT</text>
<text x="184.7" y="249.3">CFILT</text>
<text x="194.5" y="249.3">-VS</text>
</g>
<g font-size="2.5" fill="#f00">
<text x="234.6" y="74.4">A1P</text>
<text x="253.8" y="74.4">4</text>
<text x="234.6" y="130.8">A2P</text>
<text x="253.8" y="130.8">4</text>
<text x="234.6" y="187.2">A3P</text>
<text x="253.8" y="187.2">4</text>
<text x="234.6" y="243.6">A4P</text>
<text x="253.8" y="243.6">4</text>
</g>
<g font-size="2">
<text x="45.1" y="2.1">5</text>
<text x="129.7" y="2.1">4</text>
<text x="214.3" y="2.1">3</text>
<text x="298.9" y="2.1">2</text>
<text x="383.5" y="2.1">1</text>
<text x=".7" y="38.1">D</text>
<text x="426.5" y="38.1">D</text>
<text x=".7" y="105.1">C</text>
<text x="426.5" y="105.1">C</text>
<text x=".7" y="172">B</text>
<text x="426.5" y="172">B</text>
<text x=".7" y="239">A</text>
<text x="426.5" y="239">A</text>
<text x="45.1" y="272.8">5</text>
<text x="129.7" y="272.8">4</text>
<text x="214.3" y="272.8">3</text>
<text x="298.9" y="272.8">2</text>
<text x="383.5" y="272.8">1</text>
</g>
</svg>
